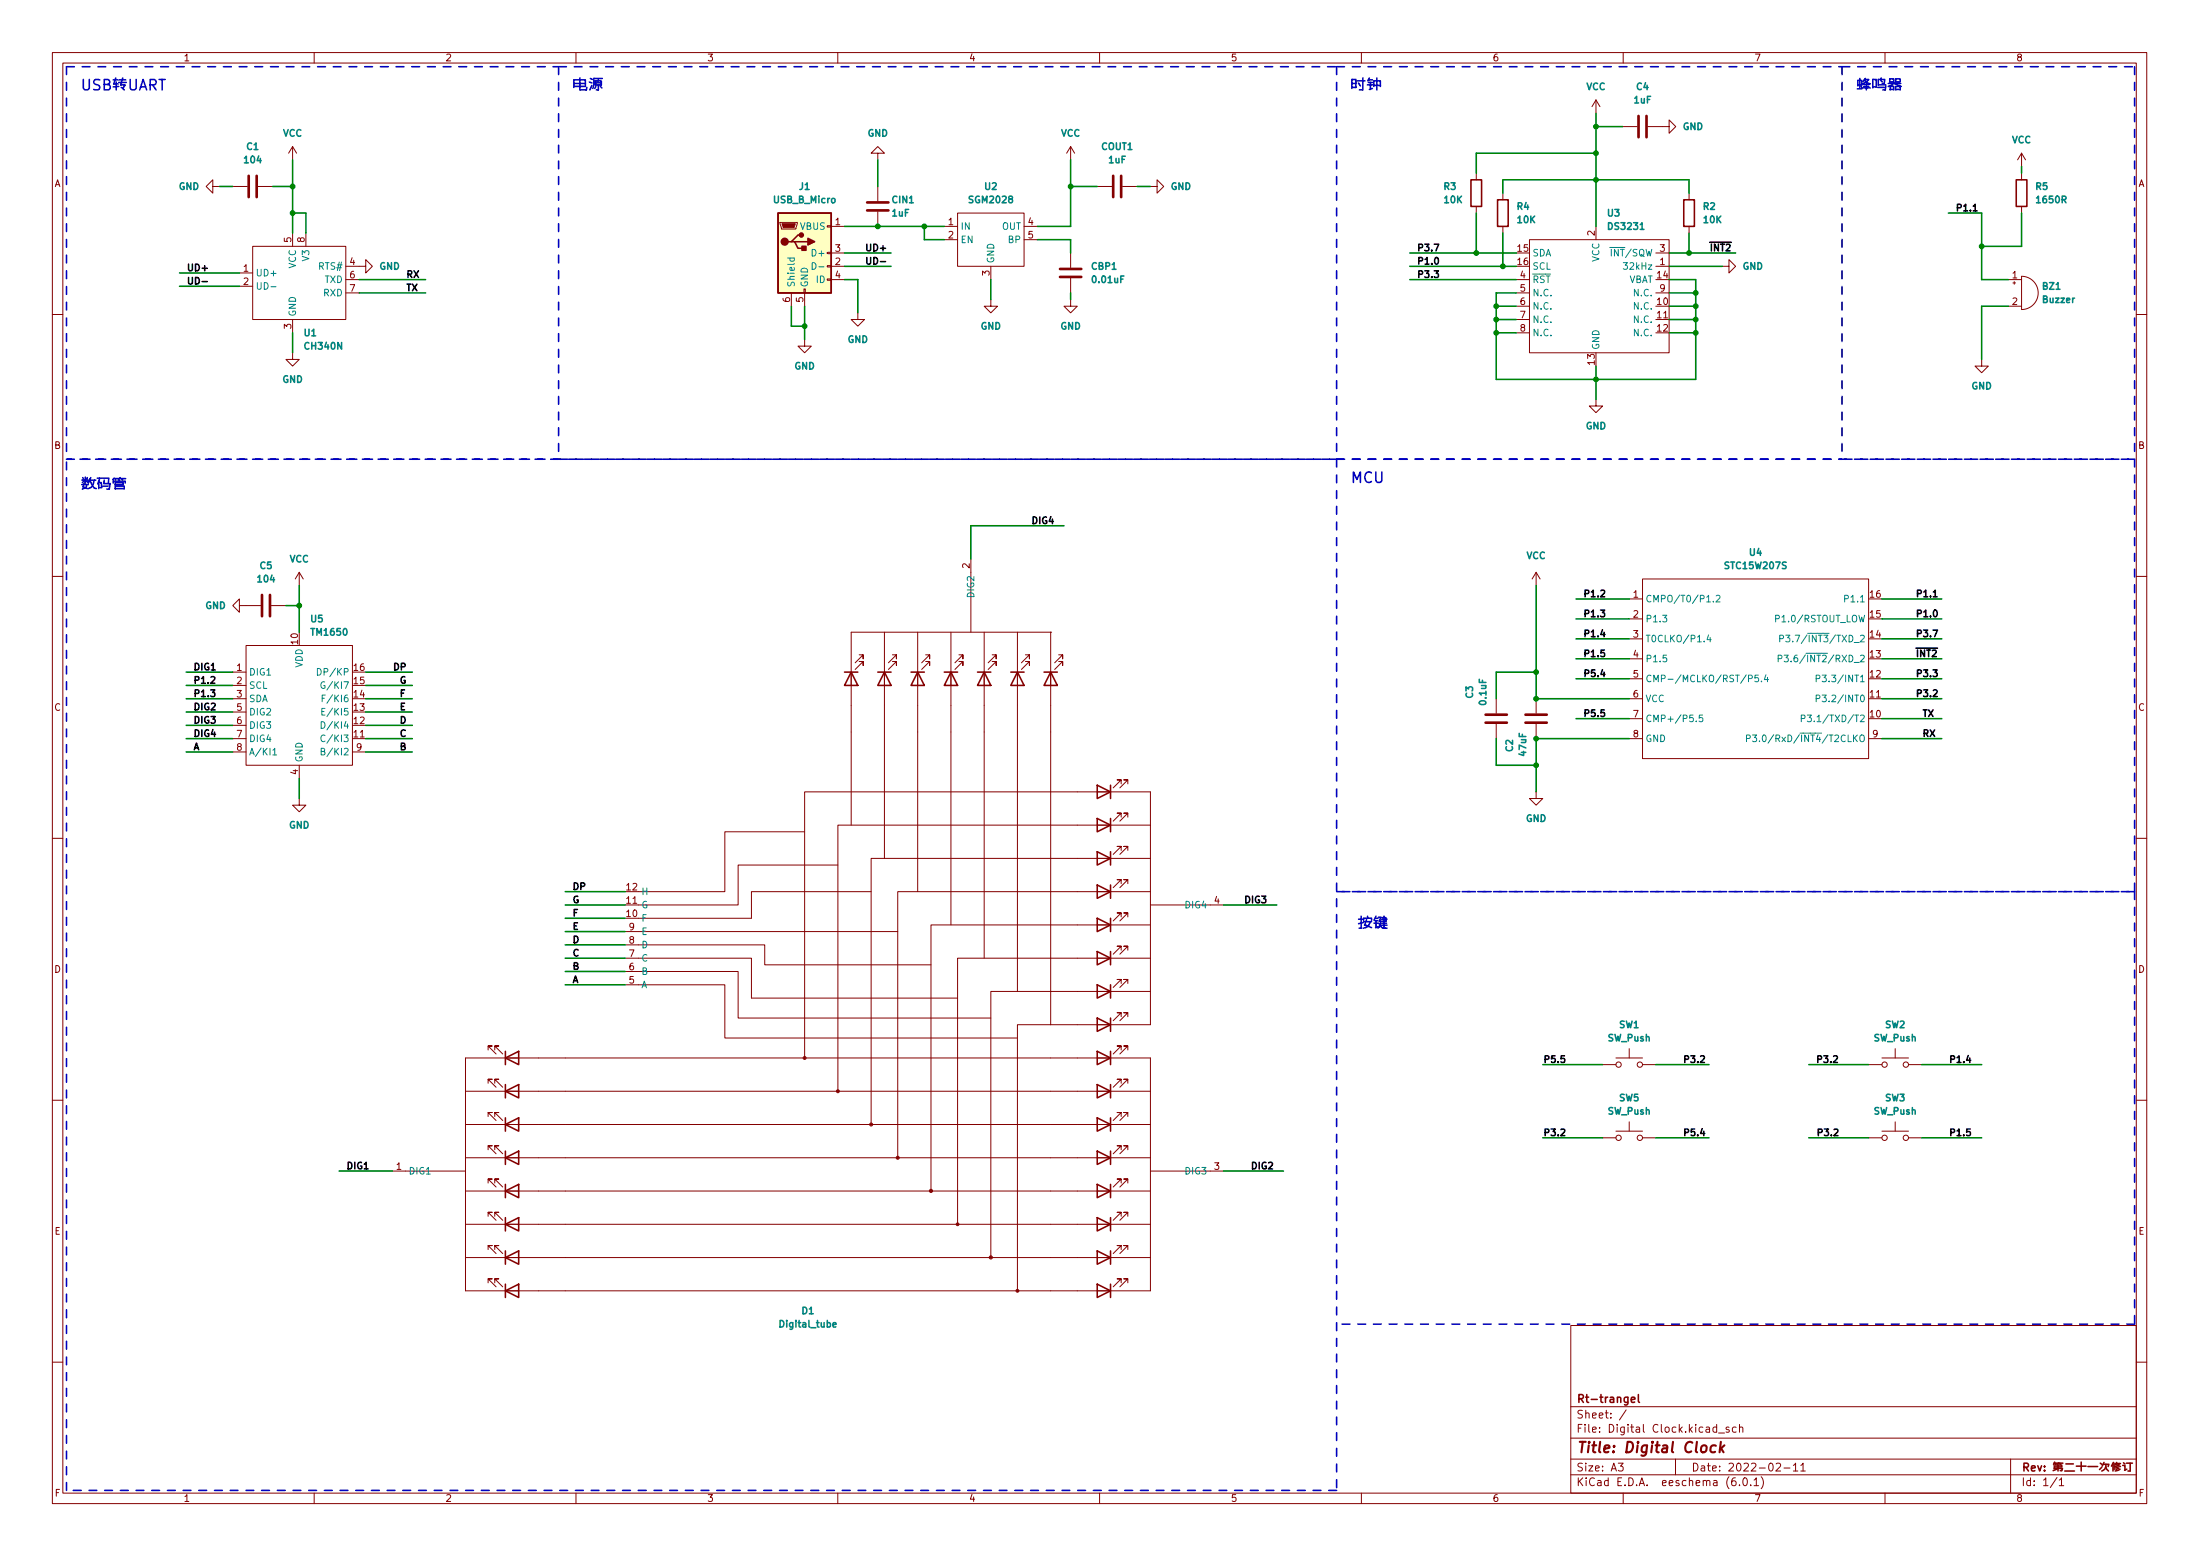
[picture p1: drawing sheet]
<svg xmlns="http://www.w3.org/2000/svg" width="420mm" height="297mm" viewBox="0 0 420 297" stroke-linecap="round" stroke-linejoin="round" font-family="sans-serif">
<path d="M0 0h420v297h-420z" fill="#fff" stroke="#fff" stroke-width=".19"/>
<g fill="none" stroke="#840000" stroke-width=".19">
<path d="M10 10h400v277h-400zM12 12h396v273h-396zM60 10v2M110 10v2M160 10v2M210 10v2M260 10v2M304.8 19.1v2.5M304.8 19.1l-.8 1.3M304.8 19.1l.8 1.3M310 10v2M360 10v2"/>
<path d="M40.6 35.6v-1.3l-1.2 1.3 1.2 1.3v-1.3h1.3M44.4 35.6h2.8M49.3 35.6h2.8M55.9 28v2.5M55.9 28l-.8 1.2M55.9 28l.7 1.2M167.6 29.2h1.3l-1.3-1.2-1.2 1.2h1.2v1.3M167.6 35.6v2.8M204.5 28l-.8 1.2M204.5 28v2.5M204.5 28l.7 1.2M209.5 35.6h2.8"/>
<path d="M214.4 35.6h2.8M219.7 35.6h1.3v-1.3l1.2 1.3-1.2 1.3v-1.3M281.9 33.1v1.2M281.9 39.4v1.3M287 36.9v1.2M309.9 24.2h2.8M314.7 24.2h4.1v-1.3l1.2 1.3-1.2 1.2v-1.2M322.6 36.9v1.2M386.1 29.2l-.8 1.3M386.1 29.2v2.6M386.1 33.1v1.2M386.1 39.4v1.3"/>
<path d="M386.1 29.2l.7 1.3M45.7 52.1h2.6M45.7 54.6h2.6M48.3 47h17.7v14h-17.7zM55.9 44.5v2.5M58.4 44.5v2.5M66 50.8h3.8v-1.2l1.3 1.2-1.3 1.3v-1.3M66 53.4h2.6M66 55.9h2.6M149 42.5h3.3v.2l-.3 1h-2.8zM151.1 55.9v2.6M153.5 55.2h.3v.7h-.3z"/>
<path d="M153.7 55.9v2.6M158 53.2h.7v.3h-.7zM158 50.7h.7v.3h-.7zM158 48.2h.7v.2h-.7zM158 43.1h.7v.2h-.7zM158.7 50.8h2.6M158.7 53.4h2.6M158.7 48.3h2.6M158.7 43.2h2.6M163.8 59.7v1.3h1.3l-1.3 1.3-1.2-1.3h1.2M167.6 40.4v2.8M180.3 43.2h2.6"/>
<path d="M180.3 45.8h2.6M182.9 40.7h12.7v10.1h-12.7zM189.2 57.2v1.3h1.3l-1.3 1.2-1.2-1.2h1.2M189.2 50.8v2.6M195.6 43.2h2.5M195.6 45.8h2.5M204.5 57.2v1.3h1.2l-1.2 1.2-1.3-1.2h1.3M204.5 48.3v2.8M204.5 53.1v2.8M287 43.2v1.3M289.6 53.4h2.5M289.6 55.9h2.5"/>
<path d="M289.6 58.5h2.5M292.1 45.8h26.7v21.5h-26.7zM304.8 43.2v2.6M316.2 50.8h2.6M316.2 55.9h2.6M316.2 48.3h2.6M322.6 43.2v1.3M328.9 50.8h1.3v-1.2l1.3 1.2-1.3 1.3v-1.3M383.5 53.4h2.6M383.5 58.5h2.6M384.4 54h.5M384.7 53.8v.5"/>
<path d="M386.1 52.7a3.2 3.2 0 0 1 3.2 3.2 3.2 3.2 0 0 1-3.2 3.2zM10 60h2M55.9 67.3v1.3h1.2l-1.2 1.3-1.3-1.3h1.3M55.9 61v2.5M153.7 64.8v1.3h1.2l-1.2 1.2-1.3-1.2h1.3M289.6 61h2.5M289.6 63.5h2.5M304.8 76.2v1.3h1.3l-1.3 1.3-1.3-1.3h1.3M316.2 61h2.6M378.5 68.6v1.3h1.2l-1.2 1.3-1.3-1.3h1.3M408 60h2M10 110h2"/>
<path d="M45.7 115.6v1.3l-1.3-1.3 1.3-1.3v1.3h4.1M51.8 115.6h2.8M57.1 109.3l-.7 1.2M57.1 109.3v2.5M57.1 109.3l.8 1.2M185.4 106.7v14M293.4 109.3v2.5M293.4 109.3l.7 1.2M293.4 109.3l-.8 1.2M311.1 114.3h2.6M311.1 118.1h2.6M313.7 110.5h43.2v34.3h-43.2z"/>
<path d="M408 110h2M44.4 128.3h2.6M44.4 130.8h2.6M44.4 133.4h2.6M44.4 135.9h2.6M44.4 138.5h2.6M47 123.2h20.3v22.9h-20.3zM164.1 126.3h.7v.7v-.7l-1.5 1.5M164.1 125h.7v.8v-.8l-1.5 1.5M168.9 120.7v43.2M170.4 126.3h.8v.7v-.7l-1.5 1.5M170.4 125h.8v.8v-.8l-1.5 1.5"/>
<path d="M175.3 120.7v49.5M176.8 126.3h.7v.7v-.7l-1.5 1.5M176.8 125h.7v.8v-.8l-1.5 1.5M181.6 120.7v55.9M183.1 126.3h.8v.7v-.7l-1.5 1.5M183.1 125h.8v.8v-.8l-1.5 1.5M188 120.7v62.2M189.5 126.3h.7v.7v-.7l-1.5 1.5M189.5 125h.7v.8v-.8l-1.5 1.5M194.3 120.7v68.6M195.8 126.3h.8v.7v-.7l-1.5 1.5M195.8 125h.8v.8v-.8l-1.5 1.5"/>
<path d="M200.7 120.7h.1M200.7 120.7h-38.1v36.8M200.7 120.7v74.9M202.2 126.3h.7v.7v-.7l-1.5 1.5M202.2 125h.7v.8v-.8l-1.5 1.5M285.7 133.4v2.8M285.7 138.2v2.8M293.4 133.4v2.8M293.4 138.2v2.8M311.1 133.4h2.6M311.1 122h2.6M311.1 125.8h2.6"/>
<path d="M311.1 129.6h2.6M311.1 137.2h2.6M356.9 133.4h2.5M44.4 141h2.6M44.4 143.5h2.6M57.1 152.4v1.3h1.3l-1.3 1.3-1.2-1.3h1.2M57.1 146.1v2.5M67.3 141h2.5M67.3 143.5h2.5M153.7 158.8h-15.3v11.4h-16.5M214.1 156v-.8h-.7h.7l-1.5 1.6M214.1 149.6v-.7h-.7h.7l-1.5 1.5"/>
<path d="M215.4 156v-.8h-.8h.8l-1.5 1.6M215.4 149.6v-.7h-.8h.8l-1.5 1.5M219.7 157.5h-59.7v50.8M293.4 151.2v1.2h1.2l-1.2 1.3-1.3-1.3h1.3M311.1 141h2.6M356.9 141h2.5M10 160h2M119.4 177.8h52M160 165.1h-19v7.7h-21.6M166.4 170.2h-22.9v5.1h-21.6M214.1 175v-.7h-.7h.7l-1.5 1.5M214.1 168.7v-.8h-.7h.7l-1.5 1.6"/>
<path d="M214.1 162.3v-.7h-.7h.7l-1.5 1.5M215.4 175v-.7h-.8h.8l-1.5 1.5M215.4 168.7v-.8h-.8h.8l-1.5 1.6M215.4 162.3v-.7h-.8h.8l-1.5 1.5M219.7 176.6h-41.9v50.8M219.7 170.2h-48.3v50.8M219.7 163.9h-53.3v50.8M219.7 172.8h14M408 160h2M119.4 182.9h24.1v7.6h39.4M119.4 180.4h26.6v3.8h31.8M119.4 185.5h21.6v8.8h48.2"/>
<path d="M119.4 188h19v10.2h55.9M200.7 195.6h-6.4v50.8M200.7 195.6h19v-44.4h-66v50.8M214.1 194.1v-.8h-.7h.7l-1.5 1.6M214.1 187.7v-.7h-.7h.7l-1.5 1.5M214.1 181.4v-.8h-.7h.7l-1.5 1.6M215.4 194.1v-.8h-.8h.8l-1.5 1.6M215.4 187.7v-.7h-.8h.8l-1.5 1.5M215.4 181.4v-.8h-.8h.8l-1.5 1.6M219.7 189.3h-30.5v50.8M219.7 182.9h-36.8v50.8M10 210h2"/>
<path d="M88.9 202h130.8v44.4h-130.8zM88.9 214.7h130.8M88.9 208.3h130.8M93.2 219.5v-.8h.8h-.8l1.5 1.6M93.2 213.1v-.7h.8h-.8l1.5 1.5M93.2 206.8v-.8h.8h-.8l1.5 1.6M93.2 200.4v-.7h.8h-.8l1.5 1.5M94.5 219.5v-.8h.7h-.7l1.5 1.6M94.5 213.1v-.7h.7h-.7l1.5 1.5M94.5 206.8v-.8h.7h-.7l1.5 1.6M94.5 200.4v-.7h.7h-.7l1.5 1.5M214.1 219.5v-.8h-.7h.7l-1.5 1.6"/>
<path d="M214.1 213.1v-.7h-.7h.7l-1.5 1.5M214.1 206.8v-.8h-.7h.7l-1.5 1.6M214.1 200.4v-.7h-.7h.7l-1.5 1.5M215.4 219.5v-.8h-.8h.8l-1.5 1.6M215.4 213.1v-.7h-.8h.8l-1.5 1.5M215.4 206.8v-.8h-.8h.8l-1.5 1.6M215.4 200.4v-.7h-.8h.8l-1.5 1.5M306.1 217.2h2.5M306.1 203.2h2.5M308.6 202h5.1M308.6 215.9h5.1M311.1 200.2v1.8"/>
<path d="M311.1 214.2v1.7M313.7 217.2h2.5M313.7 203.2h2.5M356.9 217.2h2.5M356.9 203.2h2.5M359.4 202h5.1M359.4 215.9h5.1M361.9 200.2v1.8M361.9 214.2v1.7M364.5 217.2h2.5M364.5 203.2h2.5M408 210h2"/>
<path d="M74.9 223.6h14M88.9 233.7h130.8M88.9 227.4h130.8M88.9 221h130.8M93.2 238.5v-.7h.8h-.8l1.5 1.5M93.2 232.2v-.8h.8h-.8l1.5 1.6M93.2 225.8v-.7h.8h-.8l1.5 1.5M94.5 238.5v-.7h.7h-.7l1.5 1.5M94.5 232.2v-.8h.7h-.7l1.5 1.6M94.5 225.8v-.7h.7h-.7l1.5 1.5M214.1 238.5v-.7h-.7h.7l-1.5 1.5M214.1 232.2v-.8h-.7h.7l-1.5 1.6"/>
<path d="M214.1 225.8v-.7h-.7h.7l-1.5 1.5M215.4 238.5v-.7h-.8h.8l-1.5 1.5M215.4 232.2v-.8h-.8h.8l-1.5 1.6M215.4 225.8v-.7h-.8h.8l-1.5 1.5M219.7 223.6h14M88.9 240.1h130.8M93.2 244.9v-.8h.8h-.8l1.5 1.6M94.5 244.9v-.8h.7h-.7l1.5 1.6M214.1 244.9v-.8h-.7h.7l-1.5 1.6M215.4 244.9v-.8h-.8h.8l-1.5 1.6M300 253h108v32h-108zM10 260h2"/>
<path d="M300 278.5h108M300 274.5h108M300 268.5h108M309.1 279.3h.9l-.5 .6 .4 .1v.7l-.2 .1-.6-.1M310.6 269.1l-1.3 2M320 278.5v3M327.9 272.5l-.5-.1-.3 .3 .2 .6h.6M327.9 271.9v1.5M328.2 273.6h1.2M330.2 272.5l-.3-.1-.3 .2 .1 .2 .5 .2v.3h-.6M331.6 272.5l-.5-.1-.2 .3 .1 .6h.6M332.2 272.6l.2-.2 .4 .1 .1 .9"/>
<path d="M332.2 271.9v1.5M339.2 279.5l.6-.2 .2 .2 .1 .2-1 1.1h1M342.5 279.7l.4-.4v1.5M343.9 279.7l.5-.4v1.5M384 278.5v6.5M408 260h2M60 285v2M110 285v2M160 285v2M210 285v2M260 285v2M300 281.5h108"/>
<path d="M310 285v2M331.4 282.1a.59 .59 0 0 0-.7 .7v.5l.2 .2 .4 .1 .2-.1 .1-.5-.2-.2-.4-.1-.3 .3M332.2 283.5v.1M333.1 282.2l.1-.1a.8 .8 0 0 1 .5 .8 .8 .8 0 0 1-.5 .7 1 1 0 0 1-.1-1.4zM334.4 283.5v.1M335 282.5l.4-.4v1.5M335 283.6h.9M336.4 281.9a1.73 1.73 0 0 1 0 2.3M340.7 280.2h1.2M342.5 280.8h.9M343.9 280.8h.9M360 285v2"/>
<path d="M392.9 282l-1.3 2M393.3 282.5l.4-.4v1.5M393.3 283.6h.8"/>
<circle cx="153.7" cy="202" r=".14"/>
<circle cx="153.7" cy="202" r=".28"/>
<circle cx="160" cy="208.3" r=".28"/>
<circle cx="160" cy="208.3" r=".15"/>
<circle cx="166.4" cy="214.7" r=".29"/>
<circle cx="166.4" cy="214.7" r=".15"/>
<circle cx="309.1" cy="203.2" r=".51"/>
<circle cx="309.1" cy="217.2" r=".51"/>
<circle cx="313.2" cy="203.2" r=".51"/>
<circle cx="313.2" cy="217.2" r=".51"/>
<circle cx="359.9" cy="203.2" r=".51"/>
<circle cx="359.9" cy="217.2" r=".51"/>
<circle cx="364" cy="203.2" r=".51"/>
<circle cx="364" cy="217.2" r=".51"/>
<circle cx="171.4" cy="221" r=".29"/>
<circle cx="171.5" cy="221" r=".15"/>
<circle cx="177.8" cy="227.3" r=".15"/>
<circle cx="177.8" cy="227.3" r=".31"/>
<circle cx="182.9" cy="233.7" r=".27"/>
<circle cx="182.9" cy="233.7" r=".13"/>
<circle cx="189.2" cy="240" r=".15"/>
<circle cx="189.2" cy="240" r=".31"/>
<circle cx="194.3" cy="246.4" r=".14"/>
<circle cx="194.3" cy="246.4" r=".27"/>
</g>
<g fill="none" stroke="#840000" stroke-width=".3">
<path d="M280.9 34.3h2.1v5.1h-2.1zM286 38.1h2v5.1h-2zM321.6 38.1h2v5.1h-2zM385.1 34.3h2v5.1h-2zM148.6 40.7h10.1v15.2h-10.1zM151.1 46.1h.7l.6 1.3h1.3M151.8 46.1h2.5M153 44.9h-.6l-1.3 1.2h-.6M161.3 128.3h2.5M162.6 128.3l1.2 2.5h-2.5zM167.6 128.3h2.6M168.9 128.3l1.3 2.5h-2.6z"/>
<path d="M174 128.3h2.5M175.3 128.3l1.2 2.5h-2.5zM180.3 128.3h2.6M181.6 128.3l1.3 2.5h-2.6zM186.7 128.3h2.5M188 128.3l1.2 2.5h-2.5zM193 128.3h2.6M194.3 128.3l1.3 2.5h-2.6zM199.4 128.3h2.5M200.7 128.3l1.2 2.5h-2.5zM209.5 156.2l2.6 1.3-2.6 1.3zM209.5 149.9l2.6 1.3-2.6 1.2z"/>
<path d="M212.1 149.9v2.5M212.1 156.2v2.6M209.5 175.3l2.6 1.3-2.6 1.2zM209.5 168.9l2.6 1.3-2.6 1.3zM209.5 162.6l2.6 1.3-2.6 1.2zM212.1 162.6v2.5M212.1 168.9v2.6M212.1 175.3v2.5M209.5 194.3l2.6 1.3-2.6 1.3zM209.5 188l2.6 1.3-2.6 1.2zM209.5 181.6l2.6 1.3-2.6 1.3zM212.1 181.6v2.6"/>
<path d="M212.1 188v2.5M212.1 194.3v2.6M96.5 214.7l2.6-1.3v2.5zM96.5 208.3l2.6-1.3v2.6zM96.5 202l2.6-1.3v2.5zM96.5 200.7v2.5M96.5 207v2.6M96.5 213.4v2.5M96.5 219.7v2.6M209.5 219.7l2.6 1.3-2.6 1.3zM209.5 213.4l2.6 1.3-2.6 1.2zM209.5 207l2.6 1.3-2.6 1.3z"/>
<path d="M209.5 200.7l2.6 1.3-2.6 1.2zM212.1 200.7v2.5M212.1 207v2.6M212.1 213.4v2.5M212.1 219.7v2.6M96.5 233.7l2.6-1.3v2.6zM96.5 227.4l2.6-1.3v2.5zM96.5 221l2.6-1.3v2.6zM96.5 226.1v2.5M96.5 232.4v2.6M96.5 238.8v2.5M209.5 238.8l2.6 1.3-2.6 1.2z"/>
<path d="M209.5 232.4l2.6 1.3-2.6 1.3zM209.5 226.1l2.6 1.3-2.6 1.2zM212.1 226.1v2.5M212.1 232.4v2.6M212.1 238.8v2.5M96.5 246.4l2.6-1.3v2.6zM96.5 240.1l2.6-1.3v2.5zM96.5 245.1v2.6M209.5 245.1l2.6 1.3-2.6 1.3zM212.1 245.1v2.6M311.5 267.2l.8-.1-.1-.3-.4-.1-.3 .2 .1 .7h.6M312.9 266.2v1.3l.2 .2"/>
<path d="M389.2 279.8l.3 1 .4-1M390.5 279.9v.1M392.3 279.7h1.5v.3M392.3 279.3h.7M392.3 280v.4M392.4 279.1l-.2 .4M392.5 279.3l.1 .2M393 279.7v1.1M393.1 279.3h.9M393.2 279.2l-.3 .3M393.4 279.3l.1 .2M394.5 279.5h1.5"/>
<path d="M396.5 279.9h1.9M397.5 279.1v1.7M398.8 280h1.8M401.1 279.3l.3 .2M401.7 279.5h1.1l-.2 .5M401.8 279.2l-.3 .7M402.2 279.5a1.06 1.06 0 0 1-.8 1.3M403.5 279.5v1.3M403.6 279.2l-.3 .7M403.8 279.3v1.2M404.3 279.2l-.3 .5M404.8 279.4l-.9 .6"/>
<path d="M405 279.4h-.9l.4 .3 .5 .3M405.4 279.7h.4v1M405.5 279.2l.3 .3M406.1 279.3h1.2M406.8 279.3v1.5h-.4M386.5 280.1l.8-.1 .1-.2-.1-.3-.2-.2h-.6v1.5M386.9 280.1l.5 .7M388 280.3l.7-.1-.1-.3-.4-.1-.2 .2v.7h.6M390.5 280.7v.1M392.3 280.3h1.6l-.1 .4h-.3M392.4 280h1.4M393 280.2l-.9 .5"/>
<path d="M394.3 280.8h1.9M401.4 280.1l-.4 .4M402.2 280l.1 .5 .4 .3M404.5 280l-.5 .2M404.7 280.2l-.6 .3M404.9 280.5l-.9 .3M406.2 280.5l-.4 .2"/>
</g>
<path d="M327.7 276a.66 .66 0 0 0-1 .3l-.1 .6 .2 .2h.8M328.7 275.2l-.3 2M328.7 276.5l.5 .7M329.3 275.9l-.8 .8" fill="none" stroke="#840000" stroke-width=".4"/>
<path d="M159.1 252.9l.6-.1-.1-.2-.3-.1-.2 .2v.6h.5" fill="none" stroke="#008484" stroke-width=".3"/>
<g fill="none" stroke="#008484" stroke-width=".19">
<path d="M51.7 54.7h1M150.4 49.3h1.3M150.9 49.3v.3l.2 .3 .5-.2v-.4M155.1 50.1a.64 .64 0 0 1 .7 .7 .64 .64 0 0 1-.7 .6zM156.4 50.9h1M310 50.1h.8l-.4 .5 .3 .1v.6l-.1 .1-.6-.1M327.2 114.8v.1M327.8 113.8l.4-.2 .3 .4-.8 .9h.8M339.1 118.1h.6l.1-.2v-.3l-.7-.1v1.2M60.6 127.6a.64 .64 0 0 1 .7 .6 .64 .64 0 0 1-.7 .7zM61.3 137.8a.64 .64 0 0 1 .8 .6 .64 .64 0 0 1-.8 .6zM61.5 135.8h.4"/>
<path d="M61.5 133.3h.4M62 130.2a.59 .59 0 0 0-.7 .6 .59 .59 0 0 0 .7 .6l.1-.5h-.3M62.1 135.2h-.6v1.3h.6M62.1 132.7h-.6v1.3M323.9 137.7v.1M325.2 136.5h-.6l-.1 .6 .2-.1h.4l.1 .2v.5l-.2 .1-.5-.1M326.3 121.2l-.3 .9h.8M326.6 121.7v.8M333.9 129.5h.6l.2-.2-.1-.3-.7-.1v1.3M335.8 128.9h-.6l-.1 .6 .2-.1h.4l.2 .2-.1 .4-.2 .2-.5-.2M336.4 130v.2M337.3 128.8l-.3 .9h.7"/>
<path d="M337.6 129.3v.9M339.6 125.7h.6l.1-.2v-.3l-.7-.1v1.2M339.9 121.9h.6l.1-.2v-.3l-.7-.1v1.2M344 137.2l.6-.1 .1-.2v-.3l-.7-.1v1.3M345.2 136.5h.7l-.4 .5 .4 .1v.6l-.2 .1-.5-.1M346.9 133.4l.6-.1 .1-.2-.1-.3-.6-.1v1.3M346.9 129.5h.6l.1-.2-.1-.3-.6-.1v1.3M52.1 143.2l.4-.3v1.2M52.1 144.1h.7M61.3 143.5l.6-.1v-.4l-.6-.1v1.2h.5l.2-.1 .1-.3-.3-.2M62.1 140.4a.6 .6 0 0 0-.9 .5 .6 .6 0 0 0 .6 .7l.3-.1M333.5 141l.7-.1 .1-.2-.1-.3-.7-.1v1.3"/>
<path d="M334.7 140.3h.8l-.4 .5 .3 .1v.6l-.2 .1-.5-.1"/>
</g>
<g fill="none" stroke="#840000" stroke-width=".51">
<path d="M47.5 33.6v4M49 33.6v4M165.6 38.6h4.1M212.6 33.6v4M214.1 33.6v4M312.9 22.1v4.1M314.5 22.1v4.1M165.6 40.2h4.1M202.4 52.9h4.1M202.4 51.3h4.1M50 113.6v4M51.6 113.6v4"/>
<path d="M283.7 136.4h4.1M283.7 138h4.1M291.3 136.4h4.1M291.3 138h4.1"/>
</g>
<path d="M148.6 40.7h10.1v15.2h-10.1z" fill="#ffffc2" stroke="#ffffc2" stroke-width=".19"/>
<g fill="#840000" stroke="#840000" stroke-width=".3">
<path d="M154.3 45.5l1.3 .6-1.3 .7z"/>
<path d="M153.2 47h.7v.8h-.7z"/>
<circle cx="149.9" cy="46.1" r=".63"/>
<circle cx="153" cy="44.9" r=".38"/>
</g>
<path d="M149.4 42.7h2.5l-.3 .8h-2z" fill="#840000" stroke="#840000" stroke-width=".19"/>
<g fill="none" stroke="#000" stroke-width=".3">
<path d="M38.6 53.8h1M168.2 49.9h.9M273.9 51.7h.8l-.4 .5 .4 .1v.5l-.2 .2-.6-.2M273.9 46.6h.9l-.6 1.3M274.1 49.3l.2-.1a.68 .68 0 0 1 .4 .6 .68 .68 0 0 1-.4 .6l-.3-.5zM376.9 40.3h.7M305.7 116.5h.8l-.5 .5 .4 .1v.5l-.2 .1-.5-.1M305.7 112.8l.5-.1 .3 .3-.8 .9h.8M369.2 113.9h.8M369.4 116.6l.1-.1a.68 .68 0 0 1 .5 .6 .68 .68 0 0 1-.5 .6l-.3-.4zM40.2 131.7h.8l-.4 .5 .4 .1v.6l-.2 .1-.6-.1M40.3 129.3l.5-.1 .2 .3-.8 .9h.8"/>
<path d="M306 127.8l-.3 .9h.8M306 120.2l-.3 .9h.8M306.4 124.1h-.6l-.1 .6 .2-.1h.4l.2 .2-.1 .4-.2 .2-.5-.2M306.4 135.5h-.6l-.1 .6 .2-.1 .4 .1 .2 .1-.1 .5-.2 .1-.5-.1M369.2 120.3h.8l-.5 1.2M369.2 127.9h.8l-.5 .5 .4 .1v.5l-.2 .2-.5-.2M369.2 131.8l.5-.1 .3 .4-.8 .9h.8M298.1 215.6l.5-.1 .2 .4-.7 .9h.7M298.8 201.6h-.6l-.1 .6 .2-.2 .4 .1 .1 .2v.4l-.2 .1-.5-.1M324.8 201.7l.5-.1 .2 .3-.8 .9h.8M325.1 215.5l-.3 .9h.8M350.2 201.7l.5-.1 .2 .3-.8 .9h.8"/>
<path d="M350.3 215.6l.5-.1 .2 .4-.8 .9h.8M375.9 201.5l-.3 .9h.8M376.3 215.5h-.7v.6l.2-.1 .4 .1 .1 .2v.4l-.2 .1-.5-.1"/>
</g>
<g fill="none" stroke="#0000c2" stroke-width=".3">
<path d="M15.9 15.2v1.6l.4 .4 .6-.1 .2-.3v-1.6M19.1 15.3h-1a.48 .48 0 0 0-.2 .5 .48 .48 0 0 0 .4 .3 .73 .73 0 0 1 .8 .5l-.1 .4-.3 .2-.8-.1M19.9 16.1l.9-.1a.48 .48 0 0 0 .2-.5 .48 .48 0 0 0-.4-.3h-.7v2h.8a.53 .53 0 0 0 .4-.6 .53 .53 0 0 0-.5-.5M21.6 15.3h1M22.1 14.9l-.4 1.1h.9M22.2 15.6v1.6M22.7 15.7h1.4M22.7 16.5l-1.1 .1M22.8 15.3h1.2M23.1 16.7l.4 .2M23.4 14.9l-.3 1.3h.8l-.5 .7 .3 .3M24.9 15.2v1.6l.3 .4 .6-.1 .2-.3v-1.6"/>
<path d="M26.7 17.2l.6-2 .7 2M26.9 16.6h.9M28.7 16.2h.7a.54 .54 0 0 0 .4-.5 .54 .54 0 0 0-.4-.5h-.7v2M29.1 16.2l.7 1M30.4 15.2h1.1M31 15.2v2M354.8 16.2h.8v-.8h-.8v1M355.2 15v1.9M355.5 16.5l.1 .5h-.9M355.8 16.8h1.4M355.9 16.1h1.1M356 16.5h.9"/>
<path d="M356 15.3l.4 .4 .8 .3M356.1 15.2h.8l-.5 .4-.7 .4M356.2 15l-.4 .5M356.4 15.9v1.3M357.7 16.6h.6v-1.4h-.6v1.6M358.6 16.7h1.3M359.2 15.4l.3 .2M359.3 14.9l-.1 .3M359.5 15.9h.4l.1-.7h-1.3v1h1.4M360.1 16.4l-.1 .8h-.4M360.6 15.9h2.4M360.7 16.5h1v.7"/>
<path d="M360.9 15.1h.8v.5h-.8zM360.9 17.1h.8M361 16.4v.8M361.8 15.7l-.4 .5-.8 .3M361.8 15.9l1.3 .6M362 17.2v-.7h.9v.7M362 17.1h.9M362.8 15.6h-.8v-.5h.9v.5M15.6 91.7h1.3M15.6 92.5h1.3M15.8 91.2l.1 .3M15.8 92.9l.9 .4"/>
<path d="M16.1 92.2l-.3 .8M16.3 91.1v1.1M16.3 91.7l-.6 .4M16.3 91.7l.5 .3M16.6 92.5l-.1 .5-.8 .4M16.7 91.2l-.1 .3M17.2 91.4l-.3 .8M17.3 91.2l-.4 .9M18 91.7l-.3 1-.4 .4-.4 .2M18.3 91.7h-1.2l.5 1 .4 .5 .4 .1M18.6 91.3h.9M18.8 92.1h.5l.1 1"/>
<path d="M18.9 93.1h.4M18.9 91.8v1.5M19.1 91.3l-.4 1.1M19.6 92.8h1.1M19.7 91.3h1.1M19.9 91.7l-.1 .6h1.3l-.2 1.1h-.5M20.8 91.4l-.1 .9M21.6 92.2v-.4h2.3v.4M21.8 91.4h.9M21.8 91.3l-.3 .3M22 92.5h1.5v-.4h-1.5v1.3M22 92.8h1.7v.6"/>
<path d="M22 93.3h1.7M22 91.4l.1 .2M22.8 91.7v.1M22.9 91.4h1.1M23 91.2l-.4 .4M23.1 91.4l.3 .2"/>
</g>
<g fill="none" stroke="#0000c2" stroke-width=".3" stroke-dasharray="1.5 1.5">
<path d="M12.7 12.7v75M12.7 12.7h94M106.7 12.7v75M106.7 12.7h148.6M255.3 12.7v75M255.3 12.7h96.5M351.8 12.7h55.9M351.8 12.7v75M407.7 12.7v75M12.7 87.7h242.6M106.7 87.7h-94M255.3 87.7h96.5"/>
<path d="M255.3 87.7h-148.6M255.3 87.7h152.4M255.3 87.7v196.8M407.7 87.7h-55.9M407.7 87.7v82.5M255.3 170.2h152.4M407.7 170.2v82.6M407.7 170.2h-152.4M407.7 252.8h-152.4M12.7 284.5v-196.8M255.3 284.5h-242.6"/>
</g>
<g fill="none" stroke="#008400" stroke-width=".3">
<path d="M41.9 35.6h2.5M52.1 35.6h3.8M55.9 30.5v14M167.6 30.5v5.1M204.5 30.5v12.7h-6.4M204.5 35.6h5M217.2 35.6h2.5M287 36.9v-2.6h35.6v2.6M304.8 29.2h-22.9v3.9M304.8 21.6v21.6M304.8 24.2h5.1M386.1 31.8v1.3"/>
<path d="M34.3 52.1h11.4M34.3 54.6h11.4M55.9 40.7h2.5v3.8M68.6 55.9h12.7M68.6 53.4h12.7M151.1 58.5v3.8h2.6M153.7 58.5v6.3M161.3 48.3h8.9M161.3 50.8h8.9M161.3 53.4h2.5v6.3M161.3 43.2h19M176.5 43.2v2.6h3.8"/>
<path d="M189.2 53.4v3.8M198.1 45.8h6.4v2.5M204.5 55.9v1.3M269.2 48.3h20.4M269.2 50.8h20.4M269.2 53.4h20.4M281.9 40.7v7.6M285.7 58.5h3.9M287 44.5v6.3M318.8 53.4h5v19h-38.1v-16.5h3.9M318.8 58.5h5M318.8 48.3h12.7"/>
<path d="M318.8 50.8h10.1M318.8 55.9h5M322.6 44.5v3.8M372.1 40.7h6.4v12.7h5M383.5 58.5h-5v10.1M386.1 40.7v6.3h-7.6M55.9 63.5v3.8M285.7 63.5h3.9M285.7 61h3.9M304.8 69.9v6.3M318.8 63.5h5M318.8 61h5"/>
<path d="M54.6 115.6h2.5M57.1 111.8v8.9M203.2 100.4h-17.8v6.3M293.4 111.8v21.6h17.7M301 114.3h10.1M301 118.1h10.1M359.4 114.3h11.4M359.4 118.1h11.4M35.6 128.3h8.8M35.6 133.4h8.8M35.6 130.8h8.8M35.6 138.5h8.8"/>
<path d="M35.6 135.9h8.8M69.8 128.3h8.9M69.8 133.4h8.9M69.8 130.8h8.9M69.8 138.5h8.9M69.8 135.9h8.9M293.4 128.3h-7.7v5.1M301 129.6h10.1M301 125.8h10.1M301 122h10.1M301 137.2h10.1M359.4 129.6h11.4"/>
<path d="M359.4 125.8h11.4M359.4 133.4h11.4M359.4 122h11.4M359.4 137.2h11.4M35.6 141h8.8M35.6 143.5h8.8M57.1 148.6v3.8M69.8 141h8.9M69.8 143.5h8.9M285.7 141v5.1h7.7M311.1 141h-17.7v10.2M359.4 141h11.4"/>
<path d="M107.9 172.8h11.5M107.9 170.2h11.5M107.9 177.8h11.5M107.9 175.3h11.5M233.7 172.8h10.1M107.9 188h11.5M107.9 180.4h11.5M107.9 185.5h11.5M107.9 182.9h11.5M294.6 203.2h11.5M294.6 217.2h11.5M316.2 203.2h10.2"/>
<path d="M316.2 217.2h10.2M345.4 203.2h11.5M345.4 217.2h11.5M367 203.2h11.5M367 217.2h11.5M64.8 223.6h10.1M233.7 223.6h11.4"/>
</g>
<g fill="#008400" stroke="#008400" stroke-width=".19">
<circle cx="304.8" cy="34.3" r=".46"/>
<circle cx="304.8" cy="24.2" r=".46"/>
<circle cx="304.8" cy="29.2" r=".46"/>
<circle cx="285.7" cy="58.5" r=".46"/>
<circle cx="285.7" cy="63.5" r=".46"/>
<circle cx="285.7" cy="61" r=".46"/>
<circle cx="287" cy="50.8" r=".46"/>
<circle cx="293.4" cy="128.3" r=".46"/>
<circle cx="293.4" cy="133.4" r=".46"/>
<circle cx="323.8" cy="63.5" r=".46"/>
<circle cx="304.8" cy="72.4" r=".46"/>
<circle cx="322.6" cy="48.3" r=".46"/>
<circle cx="323.8" cy="55.9" r=".46"/>
<circle cx="378.5" cy="47" r=".46"/>
<circle cx="323.8" cy="61" r=".46"/>
<circle cx="323.8" cy="58.5" r=".46"/>
<circle cx="293.4" cy="141" r=".46"/>
<circle cx="293.4" cy="146.1" r=".46"/>
<circle cx="281.9" cy="48.3" r=".46"/>
<circle cx="167.6" cy="43.2" r=".46"/>
<circle cx="176.5" cy="43.2" r=".46"/>
<circle cx="204.5" cy="35.6" r=".46"/>
<circle cx="153.7" cy="62.3" r=".46"/>
<circle cx="55.9" cy="35.6" r=".46"/>
<circle cx="55.9" cy="40.7" r=".46"/>
<circle cx="57.1" cy="115.6" r=".46"/>
</g>
<g font-size="2.8" fill="#0000c2">
<text x="109.2" y="17.3">þÿu5n•</text>
<text x="257.8" y="17.3">þÿeö”Ÿ</text>
<text x="257.8" y="92.2">MCU</text>
<text x="259.1" y="177.3">þÿc •.</text>
</g>
<text font-size="2.8" fill="#840000" x="301" y="277.3">Title: Digital Clock</text>
<g font-size="2.1" fill="#840000">
<text x="301" y="267.8">Rt-trangel</text>
<text x="301" y="273.5">File: Digital Clock.kicad_sch</text>
<text x="301" y="270.8">Sheet: /</text>
<text x="301" y="280.9">Size: A3</text>
<text x="323" y="280.9">Date: 2022-02-11</text>
<text x="301" y="283.7">KiCad E.D.A. eeschema (6.0.1)</text>
<text x="386" y="283.7">Id: 1/1</text>
</g>
<g font-size="1.8" fill="#840000">
<text x="35" y="11.7">1</text>
<text x="85" y="11.7">2</text>
<text x="135" y="11.7">3</text>
<text x="185" y="11.7">4</text>
<text x="235" y="11.7">5</text>
<text x="285" y="11.7">6</text>
<text x="335" y="11.7">7</text>
<text x="385" y="11.7">8</text>
<text x="10.3" y="35.7">A</text>
<text x="408.3" y="35.7">A</text>
<text x="55.6" y="46.2" transform="rotate(-90 55.6 46.2)">5</text>
<text x="58.2" y="46.2" transform="rotate(-90 58.2 46.2)">8</text>
<text x="159.5" y="43">1</text>
<text x="181.1" y="43">1</text>
<text x="181.1" y="45.5">2</text>
<text x="196.4" y="43">4</text>
<text x="196.4" y="45.5">5</text>
<text x="304.5" y="45" transform="rotate(-90 304.5 45)">2</text>
<text x="46.5" y="51.9">1</text>
<text x="66.8" y="50.6">4</text>
<text x="66.8" y="53.1">6</text>
<text x="159.5" y="50.6">2</text>
<text x="159.5" y="48">3</text>
<text x="159.5" y="53.1">4</text>
<text x="189" y="52.6" transform="rotate(-90 189 52.6)">3</text>
<text x="289.8" y="48">15</text>
<text x="289.8" y="50.6">16</text>
<text x="290.3" y="53.1">4</text>
<text x="316.5" y="53.1">14</text>
<text x="317" y="50.6">1</text>
<text x="317" y="48">3</text>
<text x="384.3" y="53.1">1</text>
<text x="46.5" y="54.4">2</text>
<text x="66.8" y="55.7">7</text>
<text x="150.9" y="57.7" transform="rotate(-90 150.9 57.7)">6</text>
<text x="153.4" y="57.7" transform="rotate(-90 153.4 57.7)">5</text>
<text x="290.3" y="55.7">5</text>
<text x="290.3" y="58.2">6</text>
<text x="316.5" y="58.2">10</text>
<text x="317" y="55.7">9</text>
<text x="384.3" y="58.2">2</text>
<text x="55.6" y="62.8" transform="rotate(-90 55.6 62.8)">3</text>
<text x="290.3" y="60.7">7</text>
<text x="290.3" y="63.3">8</text>
<text x="316.5" y="60.7">11</text>
<text x="316.5" y="63.3">12</text>
<text x="304.5" y="69.6" transform="rotate(-90 304.5 69.6)">13</text>
<text x="10.3" y="85.7">B</text>
<text x="408.3" y="85.7">B</text>
<text x="185.2" y="108.5" transform="rotate(-90 185.2 108.5)">2</text>
<text x="311.9" y="114.1">1</text>
<text x="311.9" y="117.9">2</text>
<text x="357.2" y="117.9">15</text>
<text x="357.2" y="114.1">16</text>
<text x="56.9" y="122.9" transform="rotate(-90 56.9 122.9)">10</text>
<text x="311.9" y="121.7">3</text>
<text x="311.9" y="125.5">4</text>
<text x="357.2" y="125.5">13</text>
<text x="357.2" y="121.7">14</text>
<text x="45.2" y="128.1">1</text>
<text x="45.2" y="130.6">2</text>
<text x="67.6" y="130.6">15</text>
<text x="67.6" y="128.1">16</text>
<text x="311.9" y="129.3">5</text>
<text x="357.2" y="129.3">12</text>
<text x="10.3" y="135.7">C</text>
<text x="45.2" y="133.1">3</text>
<text x="45.2" y="135.7">5</text>
<text x="67.6" y="135.7">13</text>
<text x="67.6" y="133.1">14</text>
<text x="311.9" y="133.1">6</text>
<text x="311.9" y="136.9">7</text>
<text x="357.2" y="136.9">10</text>
<text x="357.2" y="133.1">11</text>
<text x="408.3" y="135.7">C</text>
<text x="45.2" y="138.2">6</text>
<text x="45.2" y="140.8">7</text>
<text x="45.2" y="143.3">8</text>
<text x="67.6" y="140.8">11</text>
<text x="67.6" y="138.2">12</text>
<text x="68.1" y="143.3">9</text>
<text x="311.9" y="140.8">8</text>
<text x="357.6" y="140.8">9</text>
<text x="56.9" y="147.8" transform="rotate(-90 56.9 147.8)">4</text>
<text x="119.7" y="172.5">11</text>
<text x="119.7" y="170">12</text>
<text x="231.9" y="172.5">4</text>
<text x="119.7" y="175">10</text>
<text x="120.2" y="177.6">9</text>
<text x="10.3" y="185.7">D</text>
<text x="120.2" y="185.2">6</text>
<text x="120.2" y="182.7">7</text>
<text x="120.2" y="180.1">8</text>
<text x="408.3" y="185.7">D</text>
<text x="120.2" y="187.7">5</text>
<text x="75.7" y="223.3">1</text>
<text x="231.9" y="223.3">3</text>
<text x="10.4" y="235.7">E</text>
<text x="408.4" y="235.7">E</text>
<text x="10.4" y="285.7">F</text>
<text x="35" y="286.7">1</text>
<text x="85" y="286.7">2</text>
<text x="135" y="286.7">3</text>
<text x="185" y="286.7">4</text>
<text x="235" y="286.7">5</text>
<text x="285" y="286.7">6</text>
<text x="335" y="286.7">7</text>
<text x="385" y="286.7">8</text>
<text x="408.4" y="285.7">F</text>
</g>
<g font-size="1.8" fill="#008484">
<text x="302.9" y="17.2">VCC</text>
<text x="312.6" y="17.2">C4</text>
<text x="312.1" y="19.7">1uF</text>
<text x="47.1" y="28.6">C1</text>
<text x="54" y="26.1">VCC</text>
<text x="165.7" y="26.1">GND</text>
<text x="202.6" y="26.1">VCC</text>
<text x="210.4" y="28.6">COUT1</text>
<text x="321.4" y="24.8">GND</text>
<text x="384.2" y="27.3">VCC</text>
<text x="46.8" y="31.2">104</text>
<text x="211.8" y="31.2">1uF</text>
<text x="34.1" y="36.2">GND</text>
<text x="147.8" y="38.8">USB_B_Micro</text>
<text x="152.7" y="36.2">J1</text>
<text x="170.4" y="41.3">1uF</text>
<text x="170.5" y="38.8">CIN1</text>
<text x="185.2" y="38.8">SGM2028</text>
<text x="188.1" y="36.2">U2</text>
<text x="223.6" y="36.2">GND</text>
<text x="275.8" y="36.2">R3</text>
<text x="275.9" y="38.8">10K</text>
<text x="289.7" y="40">R4</text>
<text x="307" y="41.3">U3</text>
<text x="325.3" y="40">R2</text>
<text x="388.8" y="36.2">R5</text>
<text x="389.1" y="38.8">1650R</text>
<text x="152.8" y="43.9">VBUS</text>
<text x="183.4" y="43.9">IN</text>
<text x="183.4" y="46.4">EN</text>
<text x="191.3" y="43.9">OUT</text>
<text x="192.6" y="46.4">BP</text>
<text x="289.9" y="42.6">10K</text>
<text x="307.4" y="43.9">DS3231</text>
<text x="325.4" y="42.6">10K</text>
<text x="48.8" y="52.7">UD+</text>
<text x="56.5" y="51.3" transform="rotate(-90 56.5 51.3)">VCC</text>
<text x="59.1" y="49.7" transform="rotate(-90 59.1 49.7)">V3</text>
<text x="61" y="51.5">RTS#</text>
<text x="72.4" y="51.5">GND</text>
<text x="155.4" y="48.9">D+</text>
<text x="189.9" y="50.3" transform="rotate(-90 189.9 50.3)">GND</text>
<text x="208.5" y="51.5">CBP1</text>
<text x="292.6" y="48.9">SDA</text>
<text x="292.6" y="51.5">SCL</text>
<text x="305.4" y="50" transform="rotate(-90 305.4 50)">VCC</text>
<text x="306.8" y="48.9">~{INT}/SQW</text>
<text x="310.6" y="51.5">32kHz</text>
<text x="332.8" y="51.5">GND</text>
<text x="48.8" y="55.3">UD-</text>
<text x="61.8" y="56.6">RXD</text>
<text x="62" y="54">TXD</text>
<text x="151.8" y="54.9" transform="rotate(-90 151.8 54.9)">Shield</text>
<text x="154.3" y="54.9" transform="rotate(-90 154.3 54.9)">GND</text>
<text x="156" y="54">ID</text>
<text x="208.8" y="54">0.01uF</text>
<text x="292.6" y="54">~{RST}</text>
<text x="292.6" y="56.6">N.C.</text>
<text x="292.6" y="59.1">N.C.</text>
<text x="310.9" y="54">VBAT</text>
<text x="312.2" y="59.1">N.C.</text>
<text x="312.2" y="56.6">N.C.</text>
<text x="390.1" y="55.3">BZ1</text>
<text x="390.2" y="57.8">Buzzer</text>
<text x="56.5" y="60.5" transform="rotate(-90 56.5 60.5)">GND</text>
<text x="58.1" y="64.2">U1</text>
<text x="161.9" y="65.4">GND</text>
<text x="187.3" y="62.9">GND</text>
<text x="202.5" y="62.9">GND</text>
<text x="292.6" y="61.6">N.C.</text>
<text x="292.6" y="64.2">N.C.</text>
<text x="312.2" y="61.6">N.C.</text>
<text x="312.2" y="64.2">N.C.</text>
<text x="58.4" y="66.7">CH340N</text>
<text x="151.7" y="70.5">GND</text>
<text x="305.4" y="66.8" transform="rotate(-90 305.4 66.8)">GND</text>
<text x="53.9" y="73.1">GND</text>
<text x="376.5" y="74.3">GND</text>
<text x="302.8" y="82">GND</text>
<text x="55.3" y="107.4">VCC</text>
<text x="291.5" y="106.7">VCC</text>
<text x="334.1" y="106.1">U4</text>
<text x="49.3" y="111.2">104</text>
<text x="49.7" y="108.6">C5</text>
<text x="186.1" y="113.9" transform="rotate(-90 186.1 113.9)">DIG2</text>
<text x="329.6" y="108.6">STC15W207S</text>
<text x="39.2" y="116.2">GND</text>
<text x="59.4" y="118.8">U5</text>
<text x="314.2" y="115">CMPO/T0/P1.2</text>
<text x="314.2" y="118.8">P1.3</text>
<text x="339.8" y="118.8">P1.0/RSTOUT_LOW</text>
<text x="352.7" y="115">P1.1</text>
<text x="59.6" y="121.3">TM1650</text>
<text x="314.2" y="122.6">T0CLKO/P1.4</text>
<text x="341" y="122.6">P3.7/~{INT3}/TXD_2</text>
<text x="47.5" y="128.9">DIG1</text>
<text x="47.5" y="131.5">SCL</text>
<text x="57.8" y="127.5" transform="rotate(-90 57.8 127.5)">VDD</text>
<text x="61.4" y="128.9">DP/KP</text>
<text x="62.2" y="131.5">G/KI7</text>
<text x="314.2" y="126.4">P1.5</text>
<text x="314.2" y="130.2">CMP-/MCLKO/RST/P5.4</text>
<text x="340.8" y="126.4">P3.6/~{INT2}/RXD_2</text>
<text x="348.4" y="130.2">P3.3/INT1</text>
<text x="47.5" y="134">SDA</text>
<text x="47.5" y="136.6">DIG2</text>
<text x="62.4" y="136.6">E/KI5</text>
<text x="62.5" y="134">F/KI6</text>
<text x="281.3" y="133.2" transform="rotate(-90 281.3 133.2)">C3</text>
<text x="283.8" y="134.4" transform="rotate(-90 283.8 134.4)">0.1uF</text>
<text x="314.2" y="134">VCC</text>
<text x="314.2" y="137.8">CMP+/P5.5</text>
<text x="346.1" y="137.8">P3.1/TXD/T2</text>
<text x="348.4" y="134">P3.2/INT0</text>
<text x="47.5" y="139.1">DIG3</text>
<text x="47.5" y="141.6">DIG4</text>
<text x="62.3" y="141.6">C/KI3</text>
<text x="62.3" y="139.1">D/KI4</text>
<text x="288.9" y="143.5" transform="rotate(-90 288.9 143.5)">C2</text>
<text x="314.2" y="141.6">GND</text>
<text x="335.4" y="141.6">P3.0/RxD/~{INT4}/T2CLKO</text>
<text x="47.5" y="144.2">A/KI1</text>
<text x="57.8" y="145.6" transform="rotate(-90 57.8 145.6)">GND</text>
<text x="62.3" y="144.2">B/KI2</text>
<text x="291.5" y="144.2" transform="rotate(-90 291.5 144.2)">47uF</text>
<text x="55.2" y="158.2">GND</text>
<text x="291.4" y="156.9">GND</text>
<text x="122.4" y="173.4">G</text>
<text x="122.4" y="170.9">H</text>
<text x="226.5" y="173.4">DIG4</text>
<text x="122.4" y="175.9">F</text>
<text x="122.4" y="178.5">E</text>
<text x="122.4" y="183.6">C</text>
<text x="122.4" y="181">D</text>
<text x="122.4" y="188.6">A</text>
<text x="122.4" y="186.1">B</text>
<text x="309.2" y="196.3">SW1</text>
<text x="360" y="196.3">SW2</text>
<text x="307.1" y="198.8">SW_Push</text>
<text x="357.9" y="198.8">SW_Push</text>
<text x="307.1" y="212.8">SW_Push</text>
<text x="309.2" y="210.2">SW5</text>
<text x="357.9" y="212.8">SW_Push</text>
<text x="360" y="210.2">SW3</text>
<text x="78" y="224.2">DIG1</text>
<text x="226.5" y="224.2">DIG3</text>
<text x="153.2" y="250.9">D1</text>
<text x="149.2" y="253.4">Digital_tube</text>
</g>
<g font-size="1.8">
<text x="373.4" y="40.3">P1.1</text>
<text x="165.1" y="47.9">UD+</text>
<text x="270.5" y="47.9">P3.7</text>
<text x="326.4" y="47.9">~{INT2}</text>
<text x="35.6" y="51.8">UD+</text>
<text x="77.5" y="53">RX</text>
<text x="165.1" y="50.5">UD-</text>
<text x="270.5" y="50.5">P1.0</text>
<text x="270.5" y="53">P3.3</text>
<text x="35.6" y="54.3">UD-</text>
<text x="77.5" y="55.6">TX</text>
<text x="196.8" y="100">DIG4</text>
<text x="302.3" y="114">P1.2</text>
<text x="365.8" y="114">P1.1</text>
<text x="302.3" y="117.8">P1.3</text>
<text x="365.8" y="117.8">P1.0</text>
<text x="302.3" y="125.4">P1.5</text>
<text x="302.3" y="121.6">P1.4</text>
<text x="365.8" y="125.4">~{INT2}</text>
<text x="365.8" y="121.6">P3.7</text>
<text x="36.8" y="128">DIG1</text>
<text x="36.8" y="130.5">P1.2</text>
<text x="74.9" y="128">DP</text>
<text x="76.2" y="130.5">G</text>
<text x="302.3" y="129.2">P5.4</text>
<text x="365.8" y="129.2">P3.3</text>
<text x="36.8" y="133">P1.3</text>
<text x="36.8" y="135.6">DIG2</text>
<text x="76.2" y="135.6">E</text>
<text x="76.2" y="133">F</text>
<text x="302.3" y="136.8">P5.5</text>
<text x="365.8" y="133">P3.2</text>
<text x="367" y="136.8">TX</text>
<text x="36.8" y="138.1">DIG3</text>
<text x="36.8" y="140.7">DIG4</text>
<text x="36.8" y="143.2">A</text>
<text x="76.2" y="140.7">C</text>
<text x="76.2" y="143.2">B</text>
<text x="76.2" y="138.1">D</text>
<text x="367" y="140.7">RX</text>
<text x="109.2" y="172.4">G</text>
<text x="109.2" y="169.9">DP</text>
<text x="237.5" y="172.4">DIG3</text>
<text x="109.2" y="177.5">E</text>
<text x="109.2" y="174.9">F</text>
<text x="109.2" y="182.6">C</text>
<text x="109.2" y="180">D</text>
<text x="109.2" y="185.1">B</text>
<text x="109.2" y="187.6">A</text>
<text x="294.6" y="202.9">P5.5</text>
<text x="321.3" y="202.9">P3.2</text>
<text x="346.7" y="202.9">P3.2</text>
<text x="372.1" y="202.9">P1.4</text>
<text x="294.6" y="216.9">P3.2</text>
<text x="321.3" y="216.9">P5.4</text>
<text x="346.8" y="216.9">P3.2</text>
<text x="372.1" y="216.9">P1.5</text>
<text x="66" y="223.2">DIG1</text>
<text x="238.8" y="223.2">DIG2</text>
</g>
</svg>
